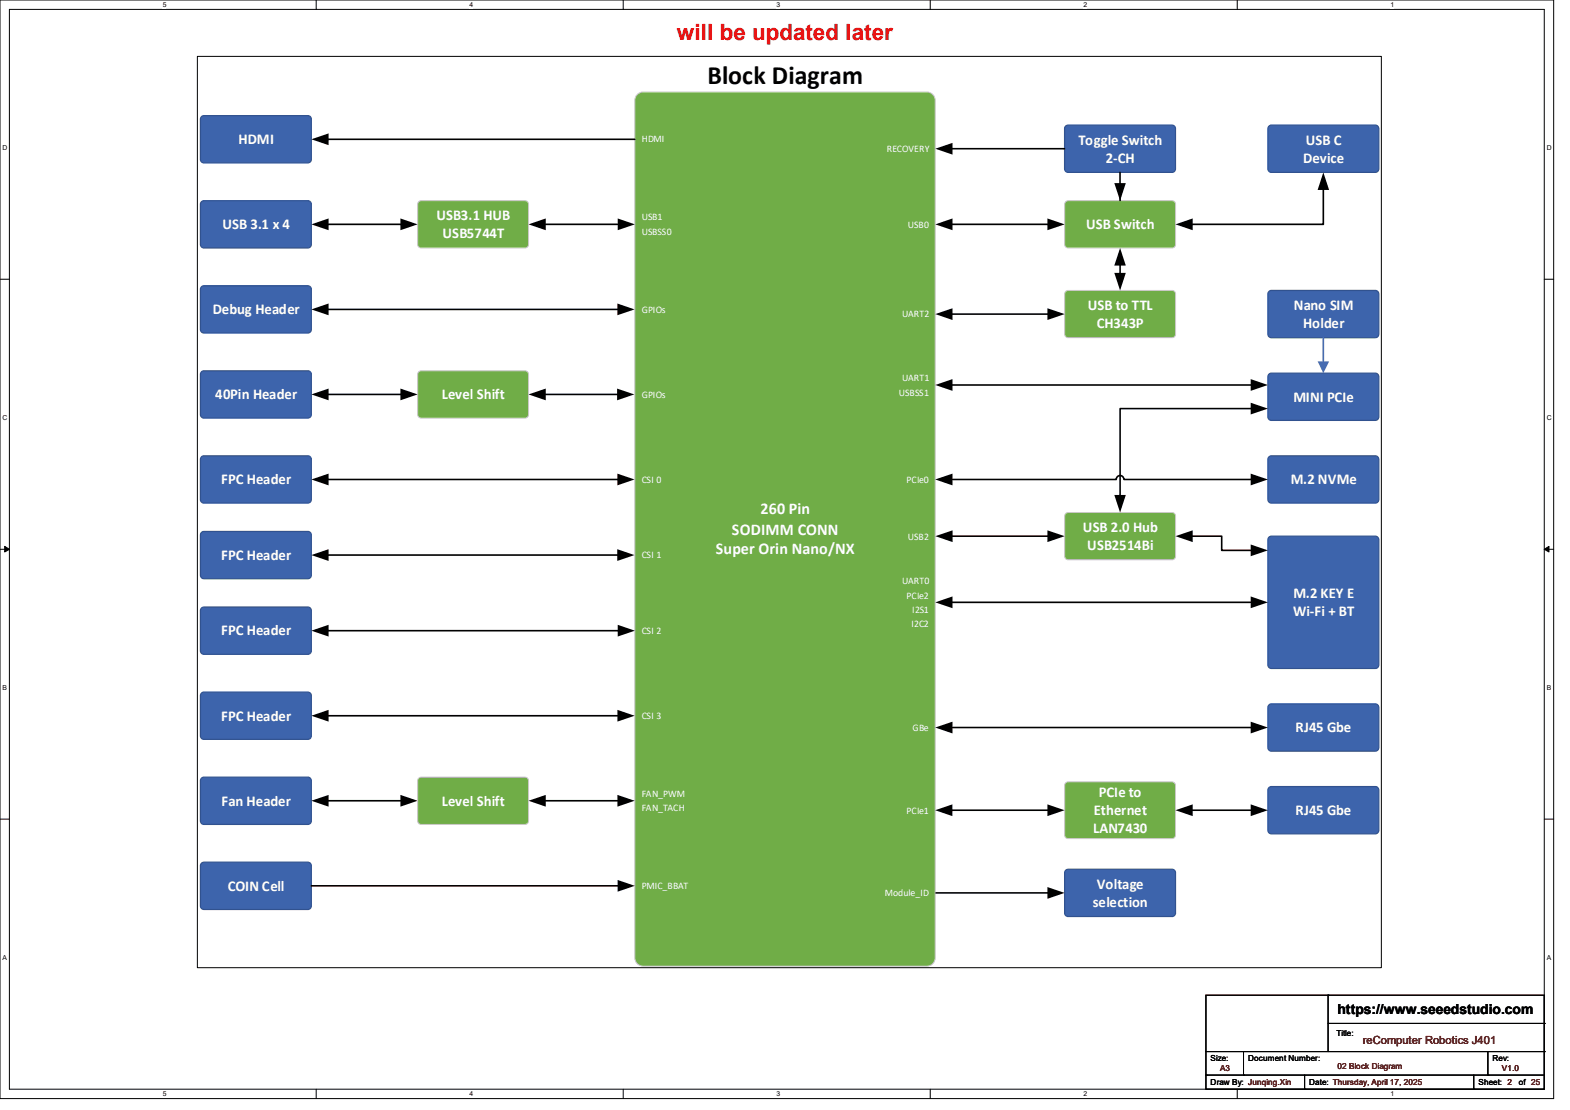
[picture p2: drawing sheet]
<svg xmlns="http://www.w3.org/2000/svg" width="297mm" height="210mm" viewBox="0 0 297 210" stroke-linecap="round" stroke-linejoin="round" font-family="sans-serif">
<path d="M0 0h293.9v207.9h-293.9zM1.8 1.8h290.3v204.3h-290.3z" fill="none" stroke="#000" stroke-width=".19"/>
<g fill="#fff">
<path d="M30.8 .2h.7v1.4h-.7z"/>
<path d="M30.8 206.2h.7v1.4h-.7z"/>
</g>
<path d="M59.8 0v1.8M59.8 206.1v1.8" fill="none" stroke="#000" stroke-width=".19"/>
<g fill="#fff">
<path d="M88.8 .2h.7v1.4h-.7z"/>
<path d="M88.8 206.2h.7v1.4h-.7z"/>
</g>
<path d="M117.9 0v1.8M117.9 206.1v1.8" fill="none" stroke="#000" stroke-width=".19"/>
<g fill="#fff">
<path d="M146.9 .2h.7v1.4h-.7z"/>
<path d="M146.9 206.2h.7v1.4h-.7z"/>
</g>
<path d="M176 0v1.8M176 206.1v1.8" fill="none" stroke="#000" stroke-width=".19"/>
<g fill="#fff">
<path d="M205 .2h.7v1.4h-.7z"/>
<path d="M205 206.2h.7v1.4h-.7z"/>
</g>
<path d="M234.1 0v1.8M234.1 206.1v1.8" fill="none" stroke="#000" stroke-width=".19"/>
<g fill="#fff">
<path d="M263.1 .2h.6v1.4h-.6z"/>
<path d="M263.1 206.2h.6v1.4h-.6z"/>
<path d="M.5 27.3h.9v1.4h-.9z"/>
<path d="M292.6 27.3h.9v1.4h-.9z"/>
<path d="M.5 78.4h.9v1.4h-.9z"/>
<path d="M292.6 78.4h.9v1.4h-.9z"/>
</g>
<path d="M0 52.8h1.8M292.1 52.8h1.8" fill="none" stroke="#000" stroke-width=".19"/>
<g fill="#fff">
<path d="M.5 129.5h.8v1.4h-.8z"/>
<path d="M292.6 129.5h.8v1.4h-.8z"/>
</g>
<path d="M0 103.9h1.8M292.1 103.9h1.8" fill="none" stroke="#000" stroke-width=".19"/>
<path d="M.9 103.4l.9 .5-.9 .5zM292.1 103.9l.9-.5v1z" fill="#000" stroke="#000" stroke-width=".19"/>
<g fill="#fff">
<path d="M.5 180.5h.8v1.4h-.8z"/>
<path d="M292.6 180.5h.8v1.4h-.8z"/>
</g>
<path d="M0 155h1.8M292.1 155h1.8" fill="none" stroke="#000" stroke-width=".19"/>
<path d="M37.4 10.7h223.9v172.4h-223.9z" fill="#fff"/>
<path d="M37.3 10.7h224v172.4h-224z" fill="none" stroke="#000" stroke-width=".19"/>
<path d="M120.7 17.7l.9-.3h53.8a1.56 1.56 0 0 1 1.5 1.6v162.2a1.56 1.56 0 0 1-1.5 1.6h-53.8a1.56 1.56 0 0 1-1.5-1.6v-162.2l.1-.5z" fill-rule="evenodd" fill="#70ad47"/>
<path d="M120.7 17.7l.9-.3h53.8a1.56 1.56 0 0 1 1.5 1.6v162.2a1.56 1.56 0 0 1-1.5 1.6h-53.8a1.56 1.56 0 0 1-1.5-1.6v-162.2l.1-.5z" fill="none" stroke="#c8c8c8" stroke-width=".19"/>
<path d="M79.2 70.4l.5-.2h19.6a.66 .66 0 0 1 .7 .6v7.6a.66 .66 0 0 1-.7 .7h-19.6a.67 .67 0 0 1-.7-.7v-7.6z" fill-rule="evenodd" fill="#70ad47"/>
<path d="M79.2 70.4l.5-.2h19.6a.66 .66 0 0 1 .7 .6v7.6a.66 .66 0 0 1-.7 .7h-19.6a.67 .67 0 0 1-.7-.7v-7.6z" fill="none" stroke="#c8c8c8" stroke-width=".19"/>
<path d="M38.1 54.3l.5-.2h19.6a.66 .66 0 0 1 .7 .6v7.6a.66 .66 0 0 1-.7 .7h-19.6a.67 .67 0 0 1-.7-.7v-7.6z" fill-rule="evenodd" fill="#3d64ac"/>
<path d="M38.1 54.3l.5-.2h19.6a.66 .66 0 0 1 .7 .6v7.6a.66 .66 0 0 1-.7 .7h-19.6a.67 .67 0 0 1-.7-.7v-7.6z" fill="none" stroke="#31528f" stroke-width=".23"/>
<path d="M38.1 38.2l.5-.2h19.6a.66 .66 0 0 1 .7 .6v7.7a.66 .66 0 0 1-.7 .6h-19.6a.67 .67 0 0 1-.7-.6v-7.7z" fill-rule="evenodd" fill="#3d64ac"/>
<path d="M38.1 38.2l.5-.2h19.6a.66 .66 0 0 1 .7 .6v7.7a.66 .66 0 0 1-.7 .6h-19.6a.67 .67 0 0 1-.7-.6v-7.7z" fill="none" stroke="#31528f" stroke-width=".23"/>
<path d="M79.2 38.2l.5-.2h19.6a.66 .66 0 0 1 .7 .6v7.7a.66 .66 0 0 1-.7 .6h-19.6a.67 .67 0 0 1-.7-.6v-7.7z" fill-rule="evenodd" fill="#70ad47"/>
<path d="M79.2 38.2l.5-.2h19.6a.66 .66 0 0 1 .7 .6v7.7a.66 .66 0 0 1-.7 .6h-19.6a.67 .67 0 0 1-.7-.6v-7.7z" fill="none" stroke="#c8c8c8" stroke-width=".19"/>
<path d="M38.1 22.1l.5-.2h19.6a.66 .66 0 0 1 .7 .6v7.7a.66 .66 0 0 1-.7 .6h-19.6a.67 .67 0 0 1-.7-.6v-7.7z" fill-rule="evenodd" fill="#3d64ac"/>
<path d="M38.1 22.1l.5-.2h19.6a.66 .66 0 0 1 .7 .6v7.7a.66 .66 0 0 1-.7 .6h-19.6a.67 .67 0 0 1-.7-.6v-7.7z" fill="none" stroke="#31528f" stroke-width=".23"/>
<path d="M201.6 55.1l.5-.1h19.6a.66 .66 0 0 1 .7 .6v7.6a.66 .66 0 0 1-.7 .7h-19.6a.67 .67 0 0 1-.7-.7v-7.6z" fill-rule="evenodd" fill="#70ad47"/>
<path d="M201.6 55.1l.5-.1h19.6a.66 .66 0 0 1 .7 .6v7.6a.66 .66 0 0 1-.7 .7h-19.6a.67 .67 0 0 1-.7-.7v-7.6z" fill="none" stroke="#c8c8c8" stroke-width=".19"/>
<path d="M201.6 38.2l.5-.2h19.6a.66 .66 0 0 1 .7 .6v7.7a.66 .66 0 0 1-.7 .6h-19.6a.67 .67 0 0 1-.7-.6v-7.7z" fill-rule="evenodd" fill="#70ad47"/>
<path d="M201.6 38.2l.5-.2h19.6a.66 .66 0 0 1 .7 .6v7.7a.66 .66 0 0 1-.7 .6h-19.6a.67 .67 0 0 1-.7-.6v-7.7z" fill="none" stroke="#c8c8c8" stroke-width=".19"/>
<path d="M240.1 23.9l.4-.2h19.7a.66 .66 0 0 1 .6 .6v7.6a.66 .66 0 0 1-.6 .7h-19.7a.67 .67 0 0 1-.6-.7v-7.6z" fill-rule="evenodd" fill="#3d64ac"/>
<path d="M240.1 23.9l.4-.2h19.7a.66 .66 0 0 1 .6 .6v7.6a.66 .66 0 0 1-.6 .7h-19.7a.67 .67 0 0 1-.6-.7v-7.6z" fill="none" stroke="#31528f" stroke-width=".23"/>
<path d="M201.6 23.9l.4-.2h19.7a.66 .66 0 0 1 .7 .6v7.6a.66 .66 0 0 1-.7 .7h-19.7a.67 .67 0 0 1-.6-.7v-7.6z" fill-rule="evenodd" fill="#3d64ac"/>
<path d="M201.6 23.9l.4-.2h19.7a.66 .66 0 0 1 .7 .6v7.6a.66 .66 0 0 1-.7 .7h-19.7a.67 .67 0 0 1-.6-.7v-7.6z" fill="none" stroke="#31528f" stroke-width=".23"/>
<path d="M38.1 70.4l.5-.2h19.6a.66 .66 0 0 1 .7 .6v7.6a.66 .66 0 0 1-.7 .7h-19.6a.67 .67 0 0 1-.7-.7v-7.6z" fill-rule="evenodd" fill="#3d64ac"/>
<path d="M38.1 70.4l.5-.2h19.6a.66 .66 0 0 1 .7 .6v7.6a.66 .66 0 0 1-.7 .7h-19.6a.67 .67 0 0 1-.7-.7v-7.6z" fill="none" stroke="#31528f" stroke-width=".23"/>
<path d="M38.1 86.4l.5-.2h19.6a.66 .66 0 0 1 .7 .7v7.6a.66 .66 0 0 1-.7 .7h-19.6a.67 .67 0 0 1-.7-.7v-7.6z" fill-rule="evenodd" fill="#3d64ac"/>
<path d="M38.1 86.4l.5-.2h19.6a.66 .66 0 0 1 .7 .7v7.6a.66 .66 0 0 1-.7 .7h-19.6a.67 .67 0 0 1-.7-.7v-7.6z" fill="none" stroke="#31528f" stroke-width=".23"/>
<path d="M38.1 100.7l.5-.1h19.6a.66 .66 0 0 1 .7 .6v7.6a.66 .66 0 0 1-.7 .7h-19.6a.67 .67 0 0 1-.7-.7v-7.6z" fill-rule="evenodd" fill="#3d64ac"/>
<path d="M38.1 100.7l.5-.1h19.6a.66 .66 0 0 1 .7 .6v7.6a.66 .66 0 0 1-.7 .7h-19.6a.67 .67 0 0 1-.7-.7v-7.6z" fill="none" stroke="#31528f" stroke-width=".23"/>
<path d="M38.1 115.1l.5-.2h19.6a.66 .66 0 0 1 .7 .6v7.6a.66 .66 0 0 1-.7 .7h-19.6a.67 .67 0 0 1-.7-.7v-7.6z" fill-rule="evenodd" fill="#3d64ac"/>
<path d="M38.1 115.1l.5-.2h19.6a.66 .66 0 0 1 .7 .6v7.6a.66 .66 0 0 1-.7 .7h-19.6a.67 .67 0 0 1-.7-.7v-7.6z" fill="none" stroke="#31528f" stroke-width=".23"/>
<path d="M38.1 131.1l.5-.2h19.6a.66 .66 0 0 1 .7 .7v7.6a.66 .66 0 0 1-.7 .7h-19.6a.67 .67 0 0 1-.7-.7v-7.6z" fill-rule="evenodd" fill="#3d64ac"/>
<path d="M38.1 131.1l.5-.2h19.6a.66 .66 0 0 1 .7 .7v7.6a.66 .66 0 0 1-.7 .7h-19.6a.67 .67 0 0 1-.7-.7v-7.6z" fill="none" stroke="#31528f" stroke-width=".23"/>
<path d="M38.1 147.2l.5-.2h19.6a.66 .66 0 0 1 .7 .7v7.6a.66 .66 0 0 1-.7 .7h-19.6a.67 .67 0 0 1-.7-.7v-7.6z" fill-rule="evenodd" fill="#3d64ac"/>
<path d="M38.1 147.2l.5-.2h19.6a.66 .66 0 0 1 .7 .7v7.6a.66 .66 0 0 1-.7 .7h-19.6a.67 .67 0 0 1-.7-.7v-7.6z" fill="none" stroke="#31528f" stroke-width=".23"/>
<path d="M38.1 163.3l.5-.2h19.6a.66 .66 0 0 1 .7 .7v7.6a.66 .66 0 0 1-.7 .7h-19.6a.67 .67 0 0 1-.7-.7v-7.6z" fill-rule="evenodd" fill="#3d64ac"/>
<path d="M38.1 163.3l.5-.2h19.6a.66 .66 0 0 1 .7 .7v7.6a.66 .66 0 0 1-.7 .7h-19.6a.67 .67 0 0 1-.7-.7v-7.6z" fill="none" stroke="#31528f" stroke-width=".23"/>
<path d="M240.1 70.8l.4-.2h19.7a.66 .66 0 0 1 .6 .7v7.6a.66 .66 0 0 1-.6 .6h-19.7a.67 .67 0 0 1-.6-.6v-7.6z" fill-rule="evenodd" fill="#3d64ac"/>
<path d="M240.1 70.8l.4-.2h19.7a.66 .66 0 0 1 .6 .7v7.6a.66 .66 0 0 1-.6 .6h-19.7a.67 .67 0 0 1-.6-.6v-7.6z" fill="none" stroke="#31528f" stroke-width=".23"/>
<path d="M240.1 86.4l.4-.2h19.7a.66 .66 0 0 1 .6 .7v7.6a.66 .66 0 0 1-.6 .7h-19.7a.67 .67 0 0 1-.6-.7v-7.6z" fill-rule="evenodd" fill="#3d64ac"/>
<path d="M240.1 86.4l.4-.2h19.7a.66 .66 0 0 1 .6 .7v7.6a.66 .66 0 0 1-.6 .7h-19.7a.67 .67 0 0 1-.6-.7v-7.6z" fill="none" stroke="#31528f" stroke-width=".23"/>
<path d="M240.1 101.6l.4-.2h19.7a.66 .66 0 0 1 .6 .7v23.7a.66 .66 0 0 1-.6 .7h-19.7a.66 .66 0 0 1-.6-.7v-23.7z" fill-rule="evenodd" fill="#3d64ac"/>
<path d="M240.1 101.6l.4-.2h19.7a.66 .66 0 0 1 .6 .7v23.7a.66 .66 0 0 1-.6 .7h-19.7a.66 .66 0 0 1-.6-.7v-23.7z" fill="none" stroke="#31528f" stroke-width=".23"/>
<path d="M240.1 133.4l.4-.2h19.7a.66 .66 0 0 1 .6 .6v7.7a.66 .66 0 0 1-.6 .6h-19.7a.67 .67 0 0 1-.6-.6v-7.7z" fill-rule="evenodd" fill="#3d64ac"/>
<path d="M240.1 133.4l.4-.2h19.7a.66 .66 0 0 1 .6 .6v7.7a.66 .66 0 0 1-.6 .6h-19.7a.67 .67 0 0 1-.6-.6v-7.7z" fill="none" stroke="#31528f" stroke-width=".23"/>
<path d="M201.6 148.1l.5-.2h19.6a.66 .66 0 0 1 .7 .7v9.4a.66 .66 0 0 1-.7 .7h-19.6a.66 .66 0 0 1-.7-.7v-9.4z" fill-rule="evenodd" fill="#70ad47"/>
<path d="M201.6 148.1l.5-.2h19.6a.66 .66 0 0 1 .7 .7v9.4a.66 .66 0 0 1-.7 .7h-19.6a.66 .66 0 0 1-.7-.7v-9.4z" fill="none" stroke="#c8c8c8" stroke-width=".19"/>
<path d="M240.1 149l.4-.2h19.7a.66 .66 0 0 1 .6 .7v7.6a.66 .66 0 0 1-.6 .7h-19.7a.67 .67 0 0 1-.6-.7v-7.6z" fill-rule="evenodd" fill="#3d64ac"/>
<path d="M240.1 149l.4-.2h19.7a.66 .66 0 0 1 .6 .7v7.6a.66 .66 0 0 1-.6 .7h-19.7a.67 .67 0 0 1-.6-.7v-7.6z" fill="none" stroke="#31528f" stroke-width=".23"/>
<path d="M201.6 164.7l.5-.2h19.6a.66 .66 0 0 1 .7 .6v7.6a.66 .66 0 0 1-.7 .7h-19.6a.67 .67 0 0 1-.7-.7v-7.6z" fill-rule="evenodd" fill="#3d64ac"/>
<path d="M201.6 164.7l.5-.2h19.6a.66 .66 0 0 1 .7 .6v7.6a.66 .66 0 0 1-.7 .7h-19.6a.67 .67 0 0 1-.7-.7v-7.6z" fill="none" stroke="#31528f" stroke-width=".23"/>
<g fill="none" stroke="#000" stroke-width=".31">
<path d="M61.9 26.4h58.2M179.9 28.1h21.5M211.9 32.6v5.4M250.3 35.7v6.7h-24.9M61.9 58.5h55.2M61.9 42.4h14.1M103 42.4h14.1M179.9 59.4h18.5M179.9 42.4h18.5M211.9 50v1.9M61.9 74.6h14.1M103 74.6h14"/>
<path d="M179.9 72.8h57M61.9 90.7h55.2M179.9 90.7h31.3a.73 .73 0 0 1 .7-.7 .73 .73 0 0 1 .7 .7h24.3M61.9 105h55.1M61.9 119.3h55.2M179.9 114h57M61.9 135.4h55.2M179.9 137.7h57M61.9 151.5h14.1M179.9 153.3h18.5M225.4 153.3h11.5M58.9 167.6h58.2"/>
<path d="M177.1 168.9h21.3"/>
</g>
<g fill="#000">
<path d="M58.9 26.4l3.3-1.2v2.3zM176.9 28.1l3.3-1.1v2.3zM210.8 34.6h2.2l-1.1 3.4zM250.3 32.6l1.1 3.3h-2.1zM58.9 58.5l3.3-1.1v2.2zM58.9 42.4l3.3-1.1v2.3zM75.8 41.3l3.2 1.1-3.2 1.2zM100 42.4l3.2-1.1v2.3zM116.8 57.4l3.2 1.1-3.2 1.1zM116.9 41.3l3.2 1.1-3.2 1.2zM176.9 42.4l3.3-1.1v2.3zM198.1 41.3l3.3 1.1-3.3 1.2z"/>
<path d="M198.1 58.3l3.3 1.1-3.3 1.1zM211.9 46.9l1.1 3.3h-2.2zM210.8 51.6h2.2l-1.1 3.4zM222.4 42.4l3.2-1.1v2.3zM58.9 74.6l3.3-1.1v2.2zM75.8 73.5l3.2 1.1-3.2 1.1zM100 74.6l3.2-1.1v2.2zM116.7 73.5l3.3 1.1-3.3 1.1zM176.9 59.4l3.3-1.1v2.2zM176.9 72.8l3.3-1.1v2.3zM236.6 71.7l3.3 1.1-3.3 1.2zM58.9 90.7l3.3-1.1v2.2z"/>
<path d="M116.8 89.6l3.2 1.1-3.2 1.1zM176.9 90.7l3.3-1.1v2.2zM236.6 89.6l3.3 1.1-3.3 1.1zM58.9 105l3.3-1.1v2.2zM116.8 103.9l3.2 1.1-3.2 1.1zM116.9 118.2l3.2 1.1-3.2 1.1zM176.9 114l3.3-1.1v2.2zM236.6 112.9l3.3 1.1-3.3 1.1zM58.9 119.3l3.3-1.1v2.2zM58.9 135.4l3.3-1.1v2.2zM116.8 134.3l3.3 1.1-3.3 1.1zM176.9 137.7l3.3-1.2v2.3z"/>
<path d="M236.6 136.5l3.3 1.2-3.3 1.1zM58.9 151.5l3.3-1.1v2.2zM75.8 150.4l3.2 1.1-3.2 1.1zM176.9 153.3l3.3-1.1v2.2zM198.1 152.2l3.3 1.1-3.3 1.1zM222.4 153.3l3.2-1.1v2.2zM236.6 152.2l3.3 1.1-3.3 1.1zM116.8 166.5l3.3 1.1-3.3 1.1zM198.1 167.8l3.3 1.1-3.3 1.2z"/>
</g>
<path d="M240.1 55.1l.4-.1h19.7a.66 .66 0 0 1 .6 .6v7.6a.66 .66 0 0 1-.6 .7h-19.7a.67 .67 0 0 1-.6-.7v-7.6z" fill-rule="evenodd" fill="#3d64ac"/>
<path d="M240.1 55.1l.4-.1h19.7a.66 .66 0 0 1 .6 .6v7.6a.66 .66 0 0 1-.6 .7h-19.7a.67 .67 0 0 1-.6-.7v-7.6z" fill="none" stroke="#31528f" stroke-width=".23"/>
<path d="M250.3 63.9v4.8" fill="none" stroke="#4672c4" stroke-width=".31"/>
<path d="M249.3 68.4h2.1l-1.1 2.2z" fill="#4672c4"/>
<path d="M79.2 147.2l.5-.2h19.6a.66 .66 0 0 1 .7 .7v7.6a.66 .66 0 0 1-.7 .7h-19.6a.67 .67 0 0 1-.7-.7v-7.6z" fill-rule="evenodd" fill="#70ad47"/>
<path d="M79.2 147.2l.5-.2h19.6a.66 .66 0 0 1 .7 .7v7.6a.66 .66 0 0 1-.7 .7h-19.6a.67 .67 0 0 1-.7-.7v-7.6z" fill="none" stroke="#c8c8c8" stroke-width=".19"/>
<path d="M201.6 97.2l.5-.2h19.6a.66 .66 0 0 1 .7 .6v7.6a.66 .66 0 0 1-.7 .7h-19.6a.67 .67 0 0 1-.7-.7v-7.6z" fill-rule="evenodd" fill="#70ad47"/>
<path d="M201.6 97.2l.5-.2h19.6a.66 .66 0 0 1 .7 .6v7.6a.66 .66 0 0 1-.7 .7h-19.6a.67 .67 0 0 1-.7-.7v-7.6z" fill="none" stroke="#c8c8c8" stroke-width=".19"/>
<path d="M236.9 77.3h-25v16.6M179.9 101.4h18.5M225.4 101.4h5.7v2.7h5.8M103 151.5h14.1" fill="none" stroke="#000" stroke-width=".31"/>
<path d="M236.6 76.2l3.3 1.1-3.3 1.1zM210.8 93.6h2.2l-1.1 3.4zM177 101.4l3.2-1.1v2.3zM198.1 100.3l3.3 1.1-3.3 1.2zM222.4 101.4l3.2-1.1v2.3zM236.6 103l3.3 1.1-3.3 1.1zM100 151.5l3.2-1.1v2.2zM116.8 150.4l3.3 1.1-3.3 1.1z" fill="#000"/>
<g fill="none" stroke="#000" stroke-width=".19">
<path d="M228.1 188.3h64v17.8h-64zM228.1 199h64M235.2 199v4.4M251.2 188.3h.1M251.2 188.3v10.7M251.2 193.6h40.9M281.5 199v4.4M292.1 199h.1M292.1 193.6h.1M228.1 203.4h.1M228.1 203.4h64M235.2 203.4h.1"/>
<path d="M246.8 206.1h.1M246.8 203.4v2.7M278.8 206.1h.1M278.8 203.4v2.7M281.5 203.4h.1"/>
</g>
<text font-size="5" x="133.8" y="15.8">Block Diagram</text>
<text font-size="4.2" fill="#f00" x="128" y="7.5">will be updated later</text>
<g font-size="3.1" fill="#feffff">
<text x="138.5" y="101.1">SODIMM CONN</text>
<text x="143.8" y="97.3">260 Pin</text>
<text x="135.4" y="104.9">Super Orin Nano/NX</text>
</g>
<g font-size="2.8" fill="#fff">
<text x="45.1" y="27.3">HDMI</text>
<text x="204" y="27.3">Toggle Switch</text>
<text x="247" y="27.3">USB C</text>
<text x="209.2" y="30.8">2-CH</text>
<text x="246.6" y="30.8">Device</text>
<text x="82.6" y="41.7">USB3.1 HUB</text>
<text x="42.1" y="43.3">USB 3.1 x 4</text>
<text x="83.7" y="45.1">USB5744T</text>
<text x="205.5" y="43.3">USB Switch</text>
<text x="40.3" y="59.4">Debug Header</text>
<text x="205.8" y="58.6">USB to TTL</text>
<text x="244.8" y="58.6">Nano SIM</text>
<text x="207.5" y="62.1">CH343P</text>
<text x="246.5" y="62.1">Holder</text>
<text x="40.7" y="75.6">40Pin Header</text>
<text x="83.6" y="75.6">Level Shift</text>
<text x="244.7" y="76">MINI PCIe</text>
<text x="41.9" y="91.7">FPC Header</text>
<text x="244.2" y="91.7">M.2 NVMe</text>
<text x="204.9" y="100.7">USB 2.0 Hub</text>
<text x="41.9" y="106">FPC Header</text>
<text x="205.7" y="104.1">USB2514Bi</text>
<text x="244.7" y="113.2">M.2 KEY E</text>
<text x="244.6" y="116.6">Wi-Fi + BT</text>
<text x="41.9" y="120.2">FPC Header</text>
<text x="41.9" y="136.4">FPC Header</text>
<text x="245.1" y="138.6">RJ45 Gbe</text>
<text x="41.9" y="152.4">Fan Header</text>
<text x="83.6" y="152.4">Level Shift</text>
<text x="206.9" y="154.2">Ethernet</text>
<text x="207.9" y="150.8">PCIe to</text>
<text x="245.1" y="154.2">RJ45 Gbe</text>
<text x="206.8" y="157.6">LAN7430</text>
<text x="43.1" y="168.5">COIN Cell</text>
<text x="206.8" y="171.6">selection</text>
<text x="207.5" y="168.1">Voltage</text>
</g>
<text font-size="2.6" x="253" y="191.8">https://www.seeedstudio.com</text>
<text font-size="2.1" fill="#800000" x="257.8" y="197.5">reComputer Robotics J401</text>
<g font-size="1.9" fill="#fff">
<text x="121.4" y="26.9">HDMI</text>
<text x="167.8" y="28.7">RECOVERY</text>
<text x="121.4" y="41.7">USB1</text>
<text x="121.4" y="44.5">USBSS0</text>
<text x="171.7" y="43.1">USB0</text>
<text x="121.4" y="59.2">GPIOs</text>
<text x="170.6" y="60">UART2</text>
<text x="121.4" y="75.3">GPIOs</text>
<text x="170.1" y="74.8">USBSS1</text>
<text x="170.6" y="72.1">UART1</text>
<text x="121.4" y="91.4">CSI 0</text>
<text x="171.5" y="91.4">PCIe0</text>
<text x="121.4" y="105.6">CSI 1</text>
<text x="171.7" y="102.1">USB2</text>
<text x="170.6" y="110.5">UART0</text>
<text x="171.5" y="113.2">PCIe2</text>
<text x="121.4" y="120">CSI 2</text>
<text x="172.4" y="118.6">I2C2</text>
<text x="172.6" y="115.9">I2S1</text>
<text x="121.4" y="136.1">CSI 3</text>
<text x="172.6" y="138.3">GBe</text>
<text x="121.4" y="150.8">FAN_PWM</text>
<text x="121.4" y="153.5">FAN_TACH</text>
<text x="171.5" y="153.9">PCIe1</text>
<text x="121.4" y="168.2">PMIC_BBAT</text>
<text x="167.4" y="169.6">Module_ID</text>
</g>
<g font-size="1.6">
<text x="252.8" y="196">Title:</text>
<text x="229" y="200.7">Size:</text>
<text x="236.1" y="200.7">Document Number:</text>
<text x="282.4" y="200.7">Rev:</text>
<text x="229" y="205.4">Draw By: Junqing.Xin</text>
<text x="247.7" y="205.4">Date: Thursday, April 17, 2025</text>
<text x="279.7" y="205.4">Sheet: 2</text>
<text x="287.3" y="205.4">of 25</text>
</g>
<g font-size="1.6" fill="#800000">
<text x="230.8" y="202.7">A3</text>
<text x="253" y="202.2">02 Block Diagram</text>
<text x="284.1" y="202.7">V1.0</text>
</g>
<g font-size="1.3">
<text x="30.8" y="1.3">5</text>
<text x="88.8" y="1.3">4</text>
<text x="146.9" y="1.3">3</text>
<text x="205" y="1.3">2</text>
<text x="263.1" y="1.3">1</text>
<text x=".5" y="28.4">D</text>
<text x="292.6" y="28.4">D</text>
<text x=".5" y="79.5">C</text>
<text x="292.6" y="79.5">C</text>
<text x=".5" y="130.6">B</text>
<text x="292.6" y="130.6">B</text>
<text x=".5" y="181.7">A</text>
<text x="292.6" y="181.7">A</text>
<text x="30.8" y="207.4">5</text>
<text x="88.8" y="207.4">4</text>
<text x="146.9" y="207.4">3</text>
<text x="205" y="207.4">2</text>
<text x="263.1" y="207.4">1</text>
</g>
</svg>
